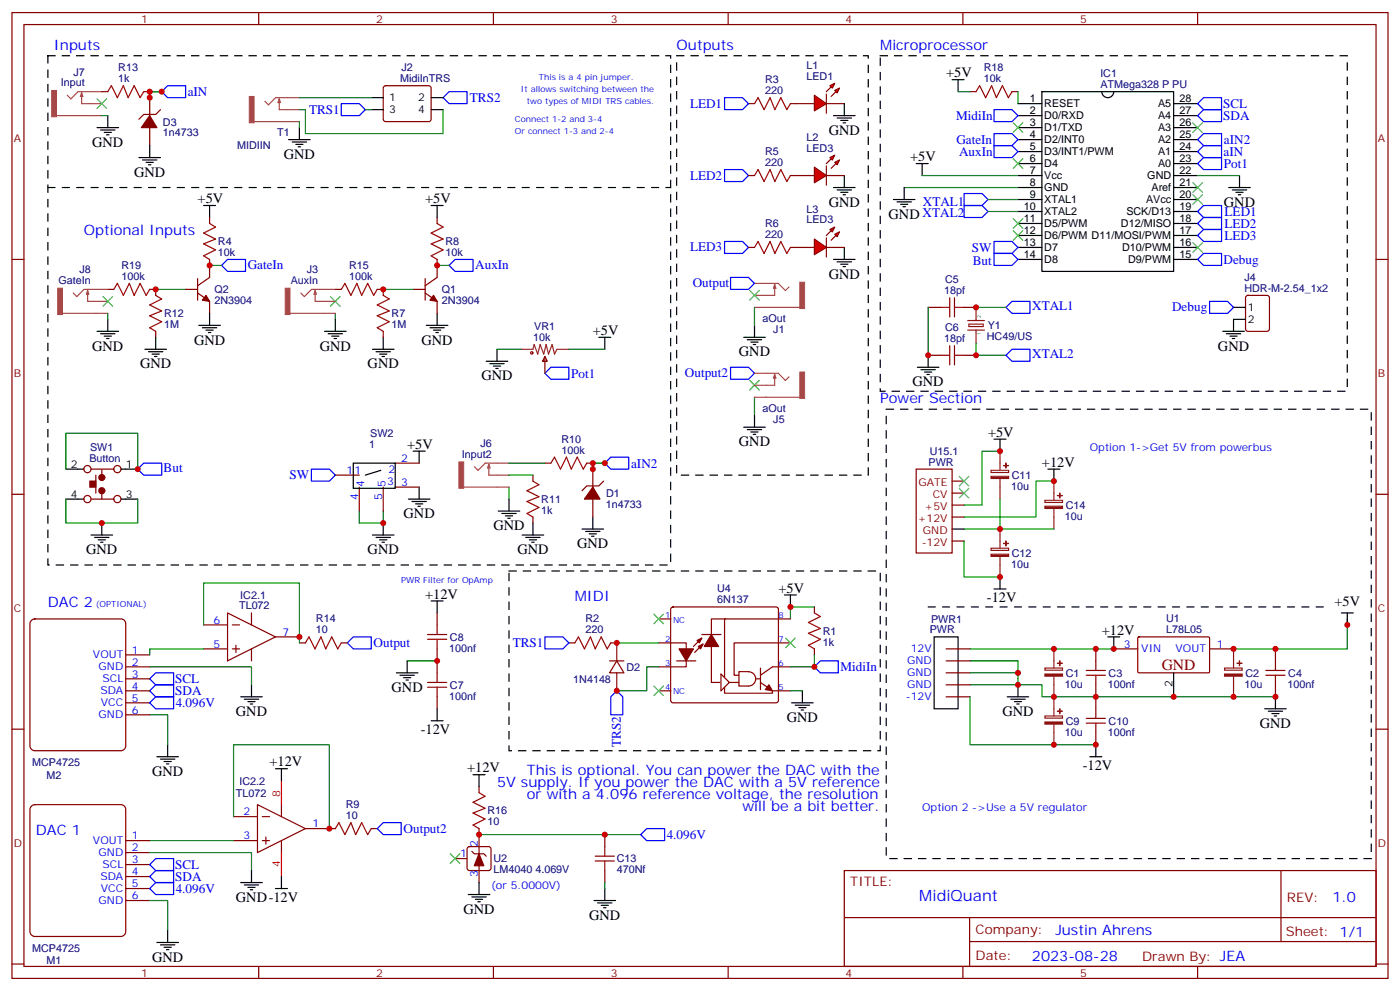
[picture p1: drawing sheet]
<svg xmlns="http://www.w3.org/2000/svg" width="412mm" height="292mm" viewBox="0 0 412 292" stroke-linecap="round" stroke-linejoin="round" font-family="sans-serif">
<g fill="none" stroke="#870000" stroke-width=".35">
<path d="M3.5 3.7h405.4v284.3h-405.4zM7.1 7.2h398.2v277.3h-398.2zM76.2 3.7v3.5M145.3 3.7v3.5M214.5 3.7v3.5M283.6 3.7v3.5M352.8 3.7v3.5M30 27h1.7M42.3 27h1.8M44.1 28.8v5.2M44.1 37.6v5.3M47.3 32.3l-1.4 1.4h-3.6l-1.4 1.4"/>
<path d="M285.8 27h1.7M298.1 27h1.8M3.5 76.4h3.6M61.7 78.1v3.6l-3.5 2.4M405.3 76.4h3.6M31.7 85.2h1.8M44.1 85.2h1.8M54.7 85.2h3.5M58.2 86.3l3.5 2.4v3.6M58.2 82v6.4M273.4 90.5h3.5M284 90.5h3.5"/>
<path d="M273.4 104.6h3.5M284 104.6h3.5M3.5 145.5h3.6M405.3 145.5h3.6M278.7 191h7.1M278.7 194.6h7.1M278.7 198.1h7.1M322.8 191v3.6M328.1 191h7M335.2 187.7l.3-.2h20.6l.2 .4-.1 10-.2 .2-20.7-.1-.2-.3zM356.3 191h7.1M375.7 191v3.6"/>
<path d="M3.5 214.7h3.6M278.7 201.6h7.1M278.7 205.1h7.1M322.8 201.6v3.5M375.7 201.6v3.5M405.3 214.7h3.6M248.7 256.3h156.6v28.2h-156.6zM377.3 256.3v20.9M248.7 270.1h156.5M285.6 277.2h119.6M285.6 270.1v14.2M3.5 283.8h3.6"/>
<path d="M76.2 284.5v3.5M145.3 284.5v3.5M214.5 284.5v3.5M283.6 284.5v3.5M352.8 284.5v3.5M405.3 283.8h3.6"/>
</g>
<g fill="none" stroke="#008700" stroke-width=".35">
<path d="M30 34h1.7M44.1 27v1.8v-1.8h3.5M266.3 55.2h33.6M271.6 51.7h28.3M291 58.7h8.9M352.8 51.7h12.3M291 62.3h8.9M31.7 92.3v1.7M45.9 85.2h8.8M273.4 90.5v14.1M287.5 90.5h8.8M287.5 101.1v3.5h8.8"/>
<path d="M44.1 196.3h30v5.3M285.8 194.6h14.1v7h-14.1M285.8 191h42.3M285.8 198.1h14.1M396.9 182.2v8.8h-33.5M44.1 210.4h5.3v8.9M299.9 201.6h7v3.5h68.8"/>
</g>
<g fill="none" stroke="#a10000" stroke-width=".35">
<path d="M31.7 27l1.1-1.8 1.8 3.6 1.7-3.6 1.4 3.6 1.8-3.6 1.8 3.6 1-1.8M287.5 27l1.1-1.8 1.7 3.6 1.8-3.6 1.4 3.6 1.8-3.6 1.7 3.6 1.1-1.8M33.5 85.2l1.1-1.8 1.7 3.6 1.8-3.6 1.4 3.6 1.8-3.6 1.7 3.6 1.1-1.8M276.9 90.5h2.9M279.8 87.7v5.6M281.2 90.5h2.8M281.2 87.7v5.6M276.9 104.6h2.9M279.8 101.8v5.6M281.2 101.8v5.6M281.2 104.6h2.8M320 198.8h5.6"/>
<path d="M320 197.4h5.6M322.8 194.6v2.8M322.8 198.8v2.8M372.9 198.8h5.6M372.9 197.4h5.6M375.7 194.6v2.8M375.7 198.8v2.8"/>
</g>
<path d="M14.1 16.4h183.5v149.9h-183.5zM199.3 16.4h56.5v123.5h-56.5zM259.3 16.4h137.6v98.8h-137.6zM261.1 120.5h142.8v132.3h-142.8z" fill="none" stroke="#000" stroke-width=".35" stroke-dasharray="2.1 2.1"/>
<path d="M16.6 34h13.4M24 27.3v3.2h6M24 27.3l.4 1.1h-.7zM30 27h-7l-2.1 2.1-1.1-1.1M18.4 92.3h13.3M25.8 85.5v3.2h5.9M25.8 85.5l.4 1.1h-.7zM31.7 85.2h-6.9l-2.2 2.1-1-1M222.2 83.4h7l2.2 2.1 1-1M222.2 90.5h13.4M228.2 83.8v3.2h-6M228.2 83.8l.3 1h-.7z" fill="none" stroke="#a64a4a" stroke-width=".35"/>
<g fill="#a64a4a" stroke="#a64a4a" stroke-width=".29">
<path d="M15.2 26.6h1.4v7.8h-1.4z"/>
<path d="M17 84.8h1.4v7.8h-1.4z"/>
<path d="M235.6 83.1h1.4v7.7h-1.4z"/>
</g>
<path d="M28.6 29.1l2.8 2.8M31.4 29.1l-2.8 2.8M351.4 53.8l2.8 2.8M351.4 57.3l2.8 2.8M354.2 53.8l-2.8 2.8M354.2 57.3l-2.8 2.8M30.3 87.3l2.9 2.8M33.2 87.3l-2.9 2.8M220.8 85.5l2.9 2.9M223.7 85.5l-2.9 2.9" fill="none" stroke="#3c3" stroke-width=".35"/>
<g fill="none" stroke="#000" stroke-width=".35">
<path d="M28.6 37.6h6.3M29.6 38.3h4.3M30.7 39h2.1M31.4 39.7h.7M31.7 34v3.6M280.5 23.5h3.5M282.2 23.5v3.5M299.9 37.6h7M299.9 30.5h7M299.9 34h7M306.9 27h38.8v52.9h-38.8zM324.6 27a1.76 1.76 0 0 0 1.7 1.8 1.76 1.76 0 0 0 1.8-1.8"/>
<path d="M345.7 37.6h7.1M345.7 30.5h7.1M345.7 34h7.1M40.9 46.4h6.4M42 47.1h4.2M43 47.8h2.2M43.7 48.5h.7M44.1 42.9v3.5M263.2 58.7h6.3M264.2 59.4h4.3M266.3 55.2v3.5M269.9 48.2h3.5"/>
<path d="M271.6 48.2v3.5M299.9 41.1h7M299.9 44.6h7M299.9 48.2h7M299.9 51.7h7M299.9 55.2h7M299.9 58.7h7M345.7 41.1h7.1M345.7 44.6h7.1M345.7 48.2h7.1M345.7 51.7h7.1M345.7 55.2h7.1"/>
<path d="M345.7 58.7h7.1M361.9 55.2h6.4M363 55.9h4.2M364.1 56.6h2.1M364.8 57.3h.7M365.1 51.7v3.5M60 60.5h3.5M61.7 60.5v3.5M265.3 60.1h2.1M266 60.9h.7M299.9 62.3h7M299.9 65.8h7"/>
<path d="M299.9 69.3h7M299.9 72.8h7M299.9 76.4h7M345.7 62.3h7.1M345.7 65.8h7.1M345.7 69.3h7.1M345.7 72.8h7.1M345.7 76.4h7.1M28.6 97.5h6.3M29.6 98.2h4.3M30.7 99h2.1M31.4 99.7h.7"/>
<path d="M31.7 94v3.5M270.2 108.1h6.4M271.3 108.8h4.2M272.3 109.5h2.2M273 110.2h.8M273.4 104.6v3.5M275.2 187.5h7v21.2h-7zM326.3 187.5h3.5M328.1 187.5v3.5M345.7 198.1v7M395.1 180.4h3.5M396.9 180.4v3.6"/>
<path d="M49.4 219.3v3.5M70.9 205.1h6.4M72 205.8h4.2M73 206.6h2.1M73.7 207.3h.7M74.1 201.6v3.5M296.7 205.1h6.3M297.7 205.8h4.3M298.8 206.6h2.1M299.5 207.3h.7M299.9 201.6v3.5M372.5 208.7h6.4"/>
<path d="M373.6 209.4h4.2M374.6 210.1h2.2M375.4 210.8h.7M375.7 205.1v3.6M46.2 222.8h6.4M47.3 223.5h4.2M48.3 224.2h2.1M49 224.9h.7"/>
</g>
<path d="M285 94.4h5M285 97.2h5M285.4 95.4h4.2v.7h-4.2zM287.5 90.5v3.9M287.5 97.2v3.9M307.8 196.7h5.2v.6h-5.2zM310.4 191v5.7M310.4 199.1v6M360.7 196.7h5.2v.6h-5.2zM363.4 191v5.7M363.4 199.1v6" fill="none" stroke="#8c2424" stroke-width=".35"/>
<path d="M49.4 25.2h5.3v3.6h-5.3l-1.8-1.8zM284 57h5.3l1.7 1.7-1.7 1.8h-5.3zM284 60.5h5.3l1.7 1.8-1.7 1.7h-5.3zM296.3 90.5l1.8-1.8h5.3v3.6h-5.3zM296.3 104.6l1.8-1.8h5.3v3.6h-5.3zM44.1 199.8l1.8-1.7h5.3v3.5h-5.3zM102.3 189.3l1.8-1.8h5.3v3.5h-5.3zM44.1 203.4l1.8-1.8h5.3v3.5h-5.3z" fill="none" stroke="#00f" stroke-width=".35"/>
<g fill="#870000" stroke="#870000" stroke-width=".35">
<path d="M44.1 34l2.1 3.6h-4.6z"/>
<path d="M60.7 87l1 1.7-2.1-.3z"/>
</g>
<g fill="#8c2424" stroke="#8c2424" stroke-width=".35">
<path d="M307.8 198.4h5.2v.7h-5.2z"/>
<path d="M311.5 195.3h1.4z"/>
<path d="M312.2 194.6v1.4z"/>
<path d="M360.7 198.4h5.2v.7h-5.2z"/>
<path d="M364.4 195.3h1.4z"/>
<path d="M365.1 194.6v1.4z"/>
</g>
<path d="M9.1 182.8l1.1-.6h25.4a1.41 1.41 0 0 1 1.4 1.4v36a1.51 1.51 0 0 1-1.4 1.4h-25.4a1.51 1.51 0 0 1-1.4-1.4v-36z" fill="#fff" stroke="#800000" stroke-width=".35"/>
<g fill="none" stroke="#870000" stroke-width=".35">
<path d="M113.1 25.4l.5-.2h12.7l.5 .2 .2 .5-.1 9.5-.6 .4-13-.1-.4-.6v-9.2zM197.8 178.9l.5-.2h30.3l.5 .2 .2 .5v26.8l-.2 .5-.5 .2h-30.3l-.5-.2-.2-.5v-26.8zM239.9 178.7v1.7M37 192.8h7.1M37 196.3h7.1M37 199.8h7.1M60 184h7M60 191h7M67 180.4l14.1 7.1-14.1 7.1zM68.4 184h2.2M68.4 191h2.2M69.5 190v2.1"/>
<path d="M74.1 180.4v3.6M74.1 191v3.6M81.1 187.5h7.1M88.2 189.3h1.8M100.5 189.3h1.8M167.6 189.3h1.7M179.6 194.6h4.2M179.9 189.3h1.8v5.3M181.7 194.6l2.1 3.5h-4.2zM181.7 198.1v5.3M194 189.3h8.1v7h-8.1M194 182.2h3.6"/>
<path d="M199.3 194.6h5.7M206.7 187.9l-2.4 2.4M206.7 186.8h5.7M207.1 189.6l-2.5 2.5M212.4 198.4l2.4 2.5-2.4 2.5zM213.8 182.2h-4.3v18.7h2.5M222.6 199.8h1.4M224 196.7v6.3M232.8 189.3h-16.5v9.5h1.4M232.8 182.2h-19.4v17.3M232.8 196.3h-5.3l-3.5 2.5M239.9 191v1.8"/>
<path d="M37 203.4h7.1M37 206.9h7.1M37 210.4h7.1M194 203.4h3.6M213.4 202.3v1.8h14.1v-.7M214.8 200.9h2.9M220.5 202h-2.8v-4.3h2.8a2.12 2.12 0 0 1 2.1 2.1 2.12 2.12 0 0 1-2.1 2.2M224 200.9l3.5 2.5M227.5 203.4h5.3M75.8 236.9l14.2 7-14.2 7.1zM82.9 236.9v3.5M68.8 240.4h7"/>
<path d="M68.8 247.5h7M77.3 240.4h2.1M77.3 247.5h2.1M78.3 246.4v2.1M82.9 247.5v3.5M90 243.9h7"/>
</g>
<path d="M90 189.3l1-1.8 1.8 3.5 1.7-3.5 1.5 3.5 1.7-3.5 1.8 3.5 1-1.7M169.3 189.3l1.1-1.8 1.8 3.5 1.7-3.5 1.4 3.5 1.8-3.5 1.8 3.5 1-1.7M239.9 180.4l1.8 1.1-3.6 1.8 3.6 1.7-3.6 1.4 3.6 1.8-3.6 1.8 1.8 1" fill="none" stroke="#a10000" stroke-width=".35"/>
<path d="M82.9 229.8v7.1M82.9 251v7.1" fill="none" stroke="#f00" stroke-width=".35"/>
<g fill="none" stroke="#000" stroke-width=".35">
<path d="M88.2 37.6v3.5M109.4 28.8h3.5M109.4 32.3h3.5M127 28.8h3.5M127 32.3h3.5M85 41.1h6.4M86.1 41.8h4.2M87.1 42.5h2.2M87.8 43.2h.7M219.1 99.3h6.3M222.2 95.8v3.5M220.1 100h4.3"/>
<path d="M221.2 100.7h2.1M221.9 101.4h.7M231.1 175.2h3.5M232.8 175.2v3.5M233.2 206.9h6.3M234.2 207.6h4.3M235.3 208.3h2.1M236 209h.7M236.4 203.4v3.5M81.1 226.3h3.6M82.9 226.3v3.5M82.9 258.1v3.5"/>
<path d="M81.1 261.6h3.6"/>
</g>
<path d="M88.2 32.3h1.8v7h40.5v-7M88.2 35.8v1.8M88.2 28.8h21.2M107.6 32.3h1.8M222.2 90.5v5.3M239.9 178.7h-7.1v3.5M60 191h-15.9v1.8M60 184v-12.4h28.2v15.9M181.7 189.3h12.3M194 196.3h-3.5v7.1h-8.8M239.9 192.8v3.5h-7.1M232.8 203.4h3.6" fill="none" stroke="#008700" stroke-width=".35"/>
<path d="M100.5 30.5h5.3l1.8 1.8-1.8 1.7h-5.3zM130.5 28.8l1.8-1.8h5.3v3.5h-5.3zM292.8 32.3h5.3l1.8 1.7-1.8 1.8h-5.3zM352.8 34l1.7-1.7h5.3v3.5h-5.3zM354.5 28.8h5.3v3.5h-5.3l-1.7-1.8zM215.2 81.7h5.3l1.7 1.7-1.7 1.8h-5.3zM160.5 187.5h5.3l1.8 1.8-1.8 1.7h-5.3zM239.9 196.3l1.8-1.7h5.2v3.5h-5.2zM181.7 203.4l1.7 1.7v5.3h-3.5v-5.3z" fill="none" stroke="#00f" stroke-width=".35"/>
<g fill="#870000" stroke="#870000" stroke-width=".35">
<path d="M226.5 201.6l1 1.8-2.1-.4z"/>
<path d="M205.3 188.6l1.4-.7-.7 1.4z"/>
<path d="M205.7 190.3l1.4-.7-.7 1.4z"/>
<path d="M200 191h4.3l-2.2 3.6z"/>
<path d="M209.5 186.8l2.2 3.5h-4.3z"/>
</g>
<path d="M192.6 180.8l2.8 2.8M195.4 180.8l-2.8 2.8M231.4 187.9l2.8 2.8M234.2 187.9l-2.8 2.8M192.6 202l2.8 2.8M195.4 202l-2.8 2.8" fill="none" stroke="#3c3" stroke-width=".35"/>
<path d="M74.8 35.8h13.4M82.3 29.1v3.2h5.9M82.3 29.1l.3 1.1h-.7zM88.2 28.8h-7l-2.1 2.1-1.1-1.1" fill="none" stroke="#a64a4a" stroke-width=".35"/>
<path d="M73.4 28.4h1.4v7.8h-1.4z" fill="#a64a4a" stroke="#a64a4a" stroke-width=".29"/>
<g fill="#f00" stroke="#870000" stroke-width=".35">
<path d="M239.9 28l3.5 2.5-3.5 2.1z"/>
<path d="M243.4 27.7v5.6z"/>
</g>
<g fill="#870000" stroke="#870000" stroke-width=".35">
<path d="M243.4 27l1.4-1.4z"/>
<path d="M244.8 28.4l1.4-1.4z"/>
</g>
<g fill="#f00" stroke="#870000" stroke-width=".35">
<path d="M244.5 25.2l1.4-.7-.7 1.4z"/>
<path d="M245.9 26.6l1.4-.7-.7 1.4z"/>
</g>
<g fill="none" stroke="#870000" stroke-width=".35">
<path d="M220.5 30.5h1.7M232.8 30.5h7.1M243.4 30.5h5.3M220.5 51.7h1.7M232.8 51.7h1.8M61.7 64v1.8M61.7 76.4v1.7M269.9 138.1h10.6v24.7h-10.6zM280.5 159.3h3.5M280.5 152.2h3.5M280.5 148.7h3.5M280.5 145.2h3.5"/>
<path d="M280.5 141.6h3.5M322.8 205.1v3.6M322.8 215.7v3.6"/>
</g>
<g fill="none" stroke="#000" stroke-width=".35">
<path d="M245.5 34h6.4M246.6 34.7h4.2M247.6 35.5h2.2M248.4 36.2h.7M248.7 30.5v3.5M245.5 55.2h6.4M246.6 55.9h4.2M247.6 56.6h2.2M248.4 57.3h.7M248.7 51.7v3.5M58.6 95.8h6.3M59.6 96.5h4.3"/>
<path d="M60.7 97.2h2.1M61.4 97.9h.7M61.7 92.3v3.5M292.8 129.3h3.5M294.6 129.3v3.5M308.7 138.1h3.5M310.4 138.1v3.5M280.5 155.8h3.5M292.8 173.4h3.5M294.6 169.9v3.5M322.8 219.3v3.5M321 222.8h3.6"/>
</g>
<path d="M222.2 30.5l1.1-1.7 1.8 3.5 1.7-3.5 1.4 3.5 1.8-3.5 1.8 3.5 1-1.8M222.2 51.7l1.1-1.8 1.8 3.5 1.7-3.5 1.4 3.5 1.8-3.5 1.8 3.5 1-1.7M61.7 65.8l1.8 1.1-3.5 1.7 3.5 1.8-3.5 1.4 3.5 1.8-3.5 1.7 1.7 1.1M320 212.9h5.6M320 211.5h5.6M322.8 208.7v2.8M322.8 212.9v2.8" fill="none" stroke="#a10000" stroke-width=".35"/>
<path d="M213.4 28.8h5.3l1.8 1.7-1.8 1.8h-5.3zM292.8 39.3h5.3l1.8 1.8-1.8 1.8h-5.3zM213.4 49.9h5.3l1.8 1.8-1.8 1.7h-5.3zM65.3 78.1l1.7-1.7h5.3v3.5h-5.3zM352.8 65.8l1.7-1.8h5.3v3.6h-5.3zM354.5 60.5h5.3v3.5h-5.3l-1.7-1.7zM354.5 67.6h5.3v3.5h-5.3l-1.7-1.8z" fill="none" stroke="#00f" stroke-width=".35"/>
<path d="M291.9 138.5h5.2v.6h-5.2zM294.6 132.8v5.7M294.6 140.9v6M294.6 155.8v5.6M307.8 147.3h5.2v.6h-5.2zM310.4 141.6v5.7M310.4 149.8v6M291.9 161.4h5.2v.6h-5.2zM294.6 163.9v6M307.8 210.8h5.2v.6h-5.2zM310.4 205.1v5.7M310.4 213.3v6" fill="none" stroke="#8c2424" stroke-width=".35"/>
<g fill="#8c2424" stroke="#8c2424" stroke-width=".35">
<path d="M307.8 212.5h5.2v.7h-5.2z"/>
<path d="M311.5 209.4h1.4z"/>
<path d="M312.2 208.7v1.4z"/>
<path d="M291.9 163.2h5.2v.6h-5.2z"/>
<path d="M295.6 160h1.4z"/>
<path d="M296.3 159.3v1.4z"/>
<path d="M307.8 149h5.2v.7h-5.2z"/>
<path d="M311.5 145.9h1.4z"/>
<path d="M312.2 145.2v1.4z"/>
<path d="M291.9 140.2h5.2v.7h-5.2z"/>
<path d="M295.6 137.1h1.4z"/>
<path d="M296.3 136.3v1.5z"/>
</g>
<path d="M294.6 132.8h-5.3v15.9h-5.3M284 159.3v10.6h10.6M284 155.8h26.4M294.6 146.9v8.9M310.4 141.6h-5.2v10.6h-21.2M285.8 205.1v14.2h37" fill="none" stroke="#008700" stroke-width=".35"/>
<path d="M282.6 143.8l2.8 2.8M282.6 140.2l2.8 2.9M285.4 143.8l-2.8 2.8M285.4 140.2l-2.8 2.9" fill="none" stroke="#3c3" stroke-width=".35"/>
<path d="M14.1 55.2h183.5M149.9 168.1h109.4v52.9h-109.4z" fill="none" stroke="#000" stroke-width=".35" stroke-dasharray="2.1 2.1"/>
<g fill="#f00" stroke="#870000" stroke-width=".35">
<path d="M239.9 49.2l3.5 2.5-3.5 2.1z"/>
<path d="M243.4 48.9v5.6z"/>
</g>
<g fill="#870000" stroke="#870000" stroke-width=".35">
<path d="M243.4 48.2l1.4-1.5z"/>
<path d="M244.8 49.6l1.4-1.4z"/>
</g>
<g fill="#f00" stroke="#870000" stroke-width=".35">
<path d="M244.5 46.4l1.4-.7-.7 1.4z"/>
<path d="M245.9 47.8l1.4-.7-.7 1.4z"/>
</g>
<path d="M234.6 51.7h5.3M243.4 51.7h5.3M220.5 72.8h1.7M232.8 72.8h1.8" fill="none" stroke="#870000" stroke-width=".35"/>
<path d="M213.4 71.1h5.3l1.8 1.7-1.8 1.8h-5.3z" fill="none" stroke="#00f" stroke-width=".35"/>
<path d="M222.2 72.8l1.1-1.7 1.8 3.5 1.7-3.5 1.4 3.5 1.8-3.5 1.8 3.5 1-1.8" fill="none" stroke="#a10000" stroke-width=".35"/>
<path d="M245.5 76.4h6.4M246.6 77.1h4.2M247.6 77.8h2.2M248.4 78.5h.7M248.7 72.8v3.6" fill="none" stroke="#000" stroke-width=".35"/>
<g fill="#f00" stroke="#870000" stroke-width=".35">
<path d="M239.9 70.4l3.5 2.4-3.5 2.2z"/>
<path d="M243.4 70v5.7z"/>
</g>
<g fill="#870000" stroke="#870000" stroke-width=".35">
<path d="M243.4 69.3l1.4-1.4z"/>
<path d="M244.8 70.7l1.4-1.4z"/>
</g>
<g fill="#f00" stroke="#870000" stroke-width=".35">
<path d="M244.5 67.6l1.4-.7-.7 1.4z"/>
<path d="M245.9 69l1.4-.7-.7 1.4z"/>
</g>
<path d="M234.6 72.8h5.3M243.4 72.8h5.3M160.5 105l.7 1.4h-1.4zM160.5 105v4.9M97 243.9h1.8M109.4 243.9h1.7" fill="none" stroke="#870000" stroke-width=".35"/>
<path d="M292.8 42.9h5.3l1.8 1.7-1.8 1.8h-5.3zM354.5 42.9h5.3v3.5h-5.3l-1.7-1.8zM160.5 109.9l1.8-1.8h5.3v3.6h-5.3z" fill="none" stroke="#00f" stroke-width=".35"/>
<path d="M176.4 99.3h3.5M178.2 99.3v3.5M143.2 106.4h6.4M144.3 107.1h4.2M145.3 107.8h2.2M146 108.5h.8M146.4 102.8v3.6" fill="none" stroke="#000" stroke-width=".35"/>
<path d="M153.5 102.8h3.5l.3-1.4 1.1 2.8 .7-2.8 1.1 2.8 .7-2.8 .7 2.8 1-2.8 .7 2.8 .7-1.4h3.6" fill="none" stroke="#8c2424" stroke-width=".35"/>
<g fill="none" stroke="#a10000" stroke-width=".35">
<path d="M98.8 243.9l1-1.7 1.8 3.5 1.8-3.5 1.4 3.5 1.7-3.5 1.8 3.5 1.1-1.8"/>
<circle cx="156.6" cy="103.9" r=".35"/>
</g>
<path d="M146.4 102.8h7.1M167.6 102.8h10.6M44.1 247.5h24.7M68.8 240.4v-21.1h28.2v24.6" fill="none" stroke="#008700" stroke-width=".35"/>
<path d="M9.1 237.5l1.1-.6h25.4a1.41 1.41 0 0 1 1.4 1.4v36a1.51 1.51 0 0 1-1.4 1.4h-25.4a1.51 1.51 0 0 1-1.4-1.4v-36z" fill="#fff" stroke="#800000" stroke-width=".35"/>
<g fill="none" stroke="#870000" stroke-width=".35">
<path d="M128.8 64v1.8M128.8 76.4v5.3l-3.6 2.4M45.9 85.2v1.8M45.9 97.5v1.8M98.8 85.2h1.7M111.1 85.2h1.8v1.8M112.9 97.5v1.8M121.7 85.2h3.5M125.2 86.3l3.6 2.4v3.6M125.2 82v6.4M367.1 87.2l.5-.2h5.6l.7 .4v9.4l-.4 .7h-5.9l-.7-.4v-9.4zM26.8 138.1h6.7"/>
<path d="M28.2 139.9v5.3M30 138.3v1.8M98.8 139.9h7M116.4 136.3h7.1M157 139.9v1.7M160.5 136.3h1.8M172.9 136.3h1.7M174.6 138.1v5.3M26.8 146.9h6.7M30 145.2v1.7M105.8 143.4v7.1M112.9 143.4v7.1"/>
<path d="M116.4 143.4h7.1M157 152.2v1.8M174.6 146.9v5.3M177.8 141.6l-1.4 1.5h-3.5l-1.5 1.4M128.8 180.4v3.6M128.8 191v7.1M128.8 205.1v3.6M141.1 231.6v1.8M37 247.5h7.1M37 251h7.1M37 254.5h7.1M37 258.1h7.1"/>
<path d="M134.1 252.8h3.5M137.8 249.4l.5-.2h5.6l.5 .2 .2 .5v5.7l-.2 .5-.5 .2h-5.6l-.5-.2-.2-.5v-5.7zM139 250.6l.7 .8h2.8l.7 .7M141.1 243.9v15.9M178.2 245.7v3.5M178.2 256.3v3.5M37 261.6h7.1M37 265.1h7.1"/>
<circle cx="25.8" cy="138.1" r="1.06"/>
<circle cx="34.6" cy="138.1" r="1.06"/>
<circle cx="25.8" cy="146.9" r="1.06"/>
<circle cx="34.6" cy="146.9" r="1.06"/>
</g>
<g fill="none" stroke="#00f" stroke-width=".35">
<path d="M352.8 48.2l1.7-1.8h5.3v3.5h-5.3zM352.8 41.1l1.7-1.8h5.3v3.6h-5.3zM132.3 78.1l1.8-1.7h5.2v3.5h-5.2zM292.8 74.6h5.3l1.8 1.8-1.8 1.7h-5.3zM292.8 71.1h5.3l1.8 1.7-1.8 1.8h-5.3zM354.5 74.6h5.3v3.5h-5.3l-1.7-1.7zM356.3 88.7h5.3l1.8 1.8-1.8 1.8h-5.3zM215.2 108.1h5.3l1.7 1.8-1.7 1.8h-5.3zM42.3 136.3h5.3v3.6h-5.3l-1.7-1.8zM91.7 138.1h5.3l1.8 1.8-1.8 1.7h-5.3zM178.2 136.3l1.7-1.7h5.3v3.5h-5.3zM44.1 206.9l1.8-1.8h5.3v3.6h-5.3z"/>
<path d="M44.1 254.5l1.8-1.7h5.3v3.5h-5.3zM44.1 258.1l1.8-1.8h5.3v3.5h-5.3zM111.1 243.9l1.8-1.7h5.3v3.5h-5.3zM188.7 245.7l1.8-1.8h5.3v3.6h-5.3zM44.1 261.6l1.8-1.8h5.3v3.5h-5.3z"/>
</g>
<g fill="none" stroke="#008700" stroke-width=".35">
<path d="M282.2 27h3.6M299.9 27v3.5M61.7 78.1h3.6M128.8 78.1h3.5M98.8 92.3v1.7M112.9 85.2h8.8M222.2 116.9v5.3M19.4 138.1v-10.6h21.2v10.6M149.9 136.3h10.6M149.9 139.9h7.1M174.6 136.3v1.8v-1.8h3.6M19.4 146.9v7.1h21.2v-7.1"/>
<path d="M105.8 150.5v3.5h7.1v-3.5M149.9 143.4v3.5M88.2 187.5v1.8M119.9 194.6h8.9M44.1 251h30v5.3M141.1 245.7h47.6M178.2 259.8v1.8M44.1 265.1h5.3v8.8"/>
</g>
<g fill="none" stroke="#000" stroke-width=".35">
<path d="M127 60.5h3.5M128.8 60.5v3.5M45.9 99.3v3.5M95.6 97.5h6.4M96.7 98.2h4.2M97.7 99h2.1M98.4 99.7h.7M98.8 94v3.5M112.9 99.3v3.5M125.6 95.8h6.3M126.6 96.5h4.3M127.7 97.2h2.1"/>
<path d="M128.4 97.9h.7M128.8 92.3v3.5M360.2 97.5h6.3M361.2 98.2h4.3M362.3 99h2.1M363 99.7h.7M363.4 90.5h3.5M366.9 94h-3.5v3.5M42.7 102.8h6.3M43.7 103.5h4.3M44.8 104.2h2.1M45.5 105h.7"/>
<path d="M109.7 102.8h6.4M110.8 103.5h4.2M111.8 104.2h2.1M112.5 105h.7M19.4 138.1h4.9M35.6 138.1h5M104.1 136.3h12.3v7.5h-12.3zM112.2 138.5l-4.6 1.4M121.7 132.8h3.5M123.5 132.8v3.5M219.1 125.8h6.3M220.1 126.5h4.3"/>
<path d="M221.2 127.2h2.1M221.9 127.9h.7M222.2 122.2v3.6M19.4 146.9h4.9M26.8 157.5h6.4M27.9 158.2h4.2M28.9 158.9h2.1M29.6 159.6h.7M30 154v3.5M35.6 146.9h5M109.7 157.5h6.4M110.8 158.2h4.2"/>
<path d="M111.8 158.9h2.1M112.5 159.6h.7M112.9 154v3.5M120.3 146.9h6.3M121.4 147.6h4.2M122.4 148.3h2.1M123.1 149h.7M123.5 143.4v3.5M146.8 150.5h6.3M147.8 151.2h4.2M148.9 151.9h2.1M149.6 152.6h.7"/>
<path d="M149.9 146.9v3.6M153.8 157.5h6.4M154.9 158.2h4.2M155.9 158.9h2.1M156.6 159.6h.7M157 154v3.5M171.4 155.8h6.4M172.5 156.5h4.2M173.6 157.2h2.1M174.3 157.9h.7M174.6 152.2v3.6M127 176.9h3.5"/>
<path d="M128.8 176.9v3.5M116.8 198.1h6.3M117.8 198.8h4.3M118.9 199.5h2.1M119.9 194.6v3.5M119.6 200.2h.7M127 212.2h3.5M128.8 208.7v3.5M139.3 228.1h3.6M141.1 228.1v3.5M70.9 259.8h6.4M74.1 256.3v3.5"/>
<path d="M141.1 259.8v3.5M46.2 277.5h6.4M47.3 278.2h4.2M48.3 278.9h2.1M49 279.6h.7M49.4 273.9v3.6M72 260.5h4.2M73 261.2h2.1M73.7 261.9h.7M137.9 263.3h6.4M139 264.1h4.2M140.1 264.8h2.1"/>
<path d="M140.8 265.5h.7M175 265.1h6.3M176 265.8h4.3M177.1 266.5h2.1M177.8 267.2h.7M178.2 261.6v3.5"/>
</g>
<g fill="#870000" stroke="#870000" stroke-width=".35">
<path d="M26.5 141.6h1.7v1.8h-1.7z"/>
<path d="M174.6 143.4l2.1 3.5h-4.5z"/>
<path d="M127.7 87l1.1 1.7-2.2-.3z"/>
<path d="M141.1 251.4l1.4 3.5h-2.8z"/>
<circle cx="30" cy="144.5" r=".88"/>
<circle cx="30" cy="140.6" r=".88"/>
</g>
<g fill="none" stroke="#3c3" stroke-width=".35">
<path d="M298.4 36.2l2.9 2.8M301.3 36.2l-2.9 2.8M351.4 36.2l2.8 2.8M354.2 36.2l-2.8 2.8M298.4 46.7l2.9 2.9M301.3 46.7l-2.9 2.9M298.4 67.9l2.9 2.8M298.4 64.4l2.9 2.8M301.3 67.9l-2.9 2.8M301.3 64.4l-2.9 2.8M351.4 71.4l2.8 2.9M354.2 71.4l-2.8 2.9"/>
<path d="M97.4 87.3l2.8 2.8M100.2 87.3l-2.8 2.8M220.8 112l2.9 2.8M223.7 112l-2.9 2.8M132.6 251.4l2.9 2.8M135.5 251.4l-2.9 2.8"/>
</g>
<path d="M85.4 92.3h13.4M92.8 85.5v3.2h6M92.8 85.5l.4 1.1h-.7zM98.8 85.2h-7l-2.1 2.1-1.1-1M222.2 109.9h7l2.2 2.1 1-1.1M222.2 116.9h13.4M228.2 110.2v3.2h-6M228.2 110.2l.3 1.1h-.7zM144 136.7v3.2h5.9M144 136.7l.3 1.1h-.7zM149.9 136.3h-7l-2.1 2.2-1-1.1M136.6 143.4h13.3" fill="none" stroke="#a64a4a" stroke-width=".35"/>
<g fill="#a64a4a" stroke="#a64a4a" stroke-width=".29">
<path d="M235.6 109.5h1.4v7.8h-1.4z"/>
<path d="M135.2 136h1.4v7.8h-1.4z"/>
<path d="M84 84.8h1.4v7.8h-1.4z"/>
</g>
<g fill="none" stroke="#a10000" stroke-width=".35">
<path d="M128.8 65.8l1.7 1.1-3.5 1.7 3.5 1.8-3.5 1.4 3.5 1.8-3.5 1.7 1.8 1.1M45.9 87l1.7 1-3.5 1.8 3.5 1.7-3.5 1.5 3.5 1.7-3.5 1.8 1.8 1M100.5 85.2l1.1-1.8 1.8 3.6 1.7-3.6 1.4 3.6 1.8-3.6 1.8 3.6 1-1.8M112.9 87l1.8 1-3.6 1.8 3.6 1.7-3.6 1.5 3.6 1.7-3.6 1.8 1.8 1M162.3 136.3l1-1.7 1.8 3.5 1.8-3.5 1.4 3.5 1.7-3.5 1.8 3.5 1.1-1.8M157 141.6l1.7 1.1-3.5 1.8 3.5 1.7-3.5 1.4 3.5 1.8-3.5 1.8 1.8 1M125.9 188.2h5.7M125.9 186.8h5.7M128.8 184v2.8M128.8 188.2v2.8M128.8 198.1v2.8M125.9 202.3h5.7"/>
<path d="M125.9 200.9h5.7M128.8 202.3v2.8M141.1 233.4l1.8 1-3.6 1.8 3.6 1.7-3.6 1.5 3.6 1.7-3.6 1.8 1.8 1M175.3 253.5h5.7M175.3 252.1h5.7M178.2 249.2v2.9M178.2 253.5v2.8"/>
</g>
<path d="M273.4 178.7h116.4" fill="none" stroke="#000" stroke-width=".35" stroke-dasharray="2.1 2.1"/>
<g fill="#c00">
<circle cx="273.4" cy="104.6" r=".88"/>
<circle cx="287.5" cy="90.5" r=".88"/>
<circle cx="287.5" cy="104.6" r=".88"/>
<circle cx="363.4" cy="191" r=".88"/>
<circle cx="299.9" cy="198.1" r=".88"/>
<circle cx="375.7" cy="205.1" r=".88"/>
<circle cx="299.9" cy="201.6" r=".88"/>
<circle cx="310.4" cy="191" r=".88"/>
<circle cx="328.1" cy="191" r=".88"/>
<circle cx="322.8" cy="191" r=".88"/>
<circle cx="310.4" cy="205.1" r=".88"/>
<circle cx="322.8" cy="205.1" r=".88"/>
<circle cx="375.7" cy="191" r=".88"/>
<circle cx="345.7" cy="205.1" r=".88"/>
<circle cx="363.4" cy="205.1" r=".88"/>
<circle cx="239.9" cy="196.3" r=".88"/>
<circle cx="232.8" cy="178.7" r=".88"/>
<circle cx="181.7" cy="189.3" r=".88"/>
<circle cx="181.7" cy="203.4" r=".88"/>
<circle cx="310.4" cy="219.3" r=".88"/>
<circle cx="322.8" cy="219.3" r=".88"/>
<circle cx="294.6" cy="155.8" r=".88"/>
<circle cx="310.4" cy="141.6" r=".88"/>
<circle cx="294.6" cy="169.9" r=".88"/>
<circle cx="294.6" cy="132.8" r=".88"/>
<circle cx="97" cy="243.9" r=".88"/>
<circle cx="40.6" cy="138.1" r=".88"/>
<circle cx="30" cy="154" r=".88"/>
<circle cx="112.9" cy="154" r=".88"/>
<circle cx="44.1" cy="27" r=".88"/>
<circle cx="44.1" cy="28.8" r=".88"/>
<circle cx="47.6" cy="27" r=".88"/>
<circle cx="178.2" cy="136.3" r=".88"/>
<circle cx="174.6" cy="138.1" r=".88"/>
<circle cx="174.6" cy="136.3" r=".88"/>
<circle cx="45.9" cy="85.2" r=".88"/>
<circle cx="112.9" cy="85.2" r=".88"/>
<circle cx="141.1" cy="245.7" r=".88"/>
<circle cx="88.2" cy="187.5" r=".88"/>
<circle cx="61.7" cy="78.1" r=".88"/>
<circle cx="128.8" cy="78.1" r=".88"/>
<circle cx="178.2" cy="245.7" r=".88"/>
<circle cx="396.9" cy="184" r=".88"/>
<circle cx="128.8" cy="194.6" r=".88"/>
</g>
<text font-size="4.6" fill="#800" x="342.2" y="197.4">GND</text>
<text font-size="4.6" fill="#00f" x="270.8" y="265.3">MidiQuant</text>
<g font-size="4.2" fill="#00f">
<text x="15.9" y="14.6">Inputs</text>
<text x="199.3" y="14.6">Outputs</text>
<text x="259.3" y="14.6">Microprocessor</text>
<text x="24.7" y="69.3">Optional Inputs</text>
<text x="259.3" y="118.7">Power Section</text>
<text x="14.1" y="178.7">DAC 2</text>
<text x="169.3" y="176.9">MIDI</text>
<text x="146.4" y="231.6">5V supply. If you power the DAC with a 5V reference</text>
<text x="155.2" y="228.1">This is optional. You can power the DAC with the</text>
<text x="155.2" y="235.1">or with a 4.096 reference voltage, the resolution</text>
<text x="218.7" y="238.7">will be a bit better.</text>
<text x="10.6" y="245.7">DAC 1</text>
<text x="392.5" y="265.6">1.0</text>
<text x="310.9" y="275.1">Justin Ahrens</text>
<text x="304" y="282.9">2023-08-28</text>
</g>
<g font-size="4.2">
<text x="278.7" y="22.8">+5V</text>
<text x="244.1" y="39.7">GND</text>
<text x="27.2" y="43.2">GND</text>
<text x="83.6" y="46.7">GND</text>
<text x="268.1" y="47.4">+5V</text>
<text x="39.5" y="52">GND</text>
<text x="58.2" y="59.8">+5V</text>
<text x="125.2" y="59.8">+5V</text>
<text x="244.1" y="60.9">GND</text>
<text x="261.8" y="64.4">GND XTAL2</text>
<text x="360.5" y="60.9">GND</text>
<text x="244.1" y="82">GND</text>
<text x="57.1" y="101.4">GND</text>
<text x="124.2" y="101.4">GND</text>
<text x="174.6" y="98.6">+5V</text>
<text x="27.2" y="103.2">GND</text>
<text x="94.2" y="103.2">GND</text>
<text x="217.7" y="105">GND</text>
<text x="358.8" y="103.2">GND</text>
<text x="41.3" y="108.5">GND</text>
<text x="108.3" y="108.5">GND</text>
<text x="141.8" y="112">GND</text>
<text x="268.8" y="113.8">GND</text>
<text x="217.7" y="131.4">GND</text>
<text x="291" y="128.6">+5V</text>
<text x="119.9" y="132.1">+5V</text>
<text x="306.9" y="137.4">+12V</text>
<text x="118.9" y="152.6">GND</text>
<text x="145.3" y="156.1">GND</text>
<text x="170" y="161.4">GND</text>
<text x="25.4" y="163.2">GND</text>
<text x="108.3" y="163.2">GND</text>
<text x="152.4" y="163.2">GND</text>
<text x="125.2" y="176.2">+12V</text>
<text x="229.3" y="174.4">+5V</text>
<text x="290.7" y="177.3">-12V</text>
<text x="393.1" y="178.3">+5V</text>
<text x="324.6" y="186.8">+12V</text>
<text x="115.4" y="203.7">GND</text>
<text x="69.5" y="210.8">GND</text>
<text x="231.8" y="212.5">GND</text>
<text x="295.3" y="210.8">GND</text>
<text x="371.1" y="214.3">GND</text>
<text x="124" y="216.2">-12V</text>
<text x="79.4" y="225.6">+12V</text>
<text x="137.6" y="227.4">+12V</text>
<text x="319" y="226.7">-12V</text>
<text x="44.8" y="228.4">GND</text>
<text x="69.5" y="265.5">GND-12V</text>
<text x="136.5" y="269">GND</text>
<text x="173.6" y="270.8">GND</text>
<text x="44.8" y="283.1">GND</text>
</g>
<g font-size="3.9" fill="#00f">
<text x="55.3" y="28.3">aIN</text>
<text x="91.1" y="33.5">TRS1</text>
<text x="138.4" y="30.1">TRS2</text>
<text x="203.3" y="31.8">LED1</text>
<text x="281.7" y="35.3">MidiIn</text>
<text x="360.3" y="31.9">SCL</text>
<text x="360.3" y="35.4">SDA</text>
<text x="281.7" y="42.5">GateIn</text>
<text x="282.5" y="45.8">AuxIn</text>
<text x="360.4" y="45.9">aIN</text>
<text x="360.5" y="42.4">aIN2</text>
<text x="203.3" y="52.8">LED2</text>
<text x="360.5" y="49.5">Pot1</text>
<text x="271.9" y="60.5">XTAL1</text>
<text x="360.7" y="63.5">LED1</text>
<text x="360.7" y="67.1">LED2</text>
<text x="360.7" y="70.6">LED3</text>
<text x="203.3" y="74">LED3</text>
<text x="286.3" y="74.1">SW</text>
<text x="360.4" y="77.7">Debug</text>
<text x="73" y="79.3">GateIn</text>
<text x="140" y="79.3">AuxIn</text>
<text x="286.6" y="78.1">But</text>
<text x="204.1" y="84.6">Output</text>
<text x="304.1" y="91.3">XTAL1</text>
<text x="345.3" y="91.7">Debug</text>
<text x="304.1" y="105.4">XTAL2</text>
<text x="168.3" y="111.2">Pot1</text>
<text x="201.8" y="111.1">Output2</text>
<text x="185.9" y="137.7">aIN2</text>
<text x="48.2" y="139">But</text>
<text x="85.2" y="141.1">SW</text>
<text x="110.1" y="190.6">Output</text>
<text x="151" y="190.5">TRS1</text>
<text x="247.6" y="197.7">MidiIn</text>
<text x="51.6" y="201.2">SCL</text>
<text x="51.6" y="204.7">SDA</text>
<text x="51.8" y="208.1">4.096V</text>
<text x="182.8" y="219.9" transform="rotate(-90 182.8 219.9)">TRS2</text>
<text x="118.9" y="245.3">Output2</text>
<text x="196.4" y="246.9">4.096V</text>
<text x="51.6" y="255.9">SCL</text>
<text x="51.6" y="259.4">SDA</text>
<text x="51.8" y="262.8">4.096V</text>
</g>
<g font-size="3.9" fill="#800">
<text x="250.5" y="260.9">TITLE:</text>
<text x="379.1" y="265.6">REV:</text>
<text x="287.4" y="275.1">Company:</text>
<text x="378.7" y="275.7">Sheet: 1/1</text>
<text x="287.4" y="282.8">Date:</text>
<text x="336.4" y="282.8">Drawn By: JEA</text>
</g>
<g font-size="3.2" fill="#800">
<text x="41.6" y="6.7">1</text>
<text x="110.8" y="6.7">2</text>
<text x="179.9" y="6.7">3</text>
<text x="249.1" y="6.7">4</text>
<text x="318.2" y="6.7">5</text>
<text x="4.1" y="41.8">A</text>
<text x="405.9" y="41.8">A</text>
<text x="4.1" y="110.9">B</text>
<text x="405.9" y="110.9">B</text>
<text x="270.6" y="143.1">GATE</text>
<text x="274.8" y="146.6">CV</text>
<text x="270.4" y="153.6">+12V</text>
<text x="272.4" y="150.1">+5V</text>
<text x="271.5" y="160.7">-12V</text>
<text x="271.9" y="157.2">GND</text>
<text x="4.1" y="180.1">C</text>
<text x="405.9" y="180.1">C</text>
<text x="4.1" y="249.2">D</text>
<text x="405.9" y="249.2">D</text>
<text x="41.6" y="287.5">1</text>
<text x="110.8" y="287.5">2</text>
<text x="179.9" y="287.5">3</text>
<text x="249.1" y="287.5">4</text>
<text x="318.2" y="287.5">5</text>
</g>
<g font-size="3.2" fill="#000080">
<text x="21.6" y="22.3">J7</text>
<text x="34.8" y="20.9">R13</text>
<text x="118.2" y="21">J2</text>
<text x="237.5" y="23.5">LED1</text>
<text x="237.5" y="20.3">L1</text>
<text x="289.8" y="21">R18</text>
<text x="324.1" y="22.7">IC1</text>
<text x="17.9" y="25.4">Input</text>
<text x="34.8" y="24.2">1k</text>
<text x="117.9" y="24.2">MidiInTRS</text>
<text x="225.4" y="27.7">220</text>
<text x="225.4" y="24.5">R3</text>
<text x="289.8" y="24.2">10k</text>
<text x="324.1" y="25.9">ATMega328 P PU</text>
<text x="48" y="40.1">1n4733</text>
<text x="48" y="37">D3</text>
<text x="81.7" y="40">T1</text>
<text x="237.5" y="41.4">L2</text>
<text x="69.8" y="44">MIDIIN</text>
<text x="225.4" y="45.7">R5</text>
<text x="237.5" y="44.6">LED3</text>
<text x="225.4" y="48.9">220</text>
<text x="237.5" y="65.8">LED3</text>
<text x="237.5" y="62.6">L3</text>
<text x="225.4" y="70">220</text>
<text x="225.4" y="66.9">R6</text>
<text x="64.2" y="75.4">10k</text>
<text x="64.2" y="72.2">R4</text>
<text x="131.2" y="75.4">10k</text>
<text x="131.2" y="72.2">R8</text>
<text x="17.2" y="83.6">GateIn</text>
<text x="23.4" y="80.5">J8</text>
<text x="35.8" y="82.4">100k</text>
<text x="35.8" y="79.3">R19</text>
<text x="85.6" y="83.6">AuxIn</text>
<text x="90.4" y="80.5">J3</text>
<text x="102.8" y="82.4">100k</text>
<text x="102.8" y="79.3">R15</text>
<text x="278.4" y="83.4">C5</text>
<text x="366.6" y="82.7">J4</text>
<text x="63.1" y="89.5">2N3904</text>
<text x="63.1" y="86.4">Q2</text>
<text x="130.2" y="89.5">2N3904</text>
<text x="130.2" y="86.4">Q1</text>
<text x="278.1" y="86.6">18pf</text>
<text x="366.6" y="85.9">HDR-M-2.54_1x2</text>
<text x="48.3" y="93.4">R12</text>
<text x="115.4" y="93.4">R7</text>
<text x="224.6" y="94.7">aOut</text>
<text x="48.3" y="96.6">1M</text>
<text x="115.4" y="96.6">1M</text>
<text x="157.1" y="100.4">10k</text>
<text x="157.4" y="97.1">VR1</text>
<text x="227.8" y="97.9">J1</text>
<text x="278.1" y="100.7">18pf</text>
<text x="278.4" y="97.5">C6</text>
<text x="290.7" y="100.1">HC49/US</text>
<text x="290.9" y="96.9">Y1</text>
<text x="224.6" y="121.2">aOut</text>
<text x="227.8" y="124.4">J5</text>
<text x="108.7" y="131.8">1</text>
<text x="109.1" y="128.6">SW2</text>
<text x="141.6" y="131.6">J6</text>
<text x="165.4" y="130.3">R10</text>
<text x="26.3" y="136">Button</text>
<text x="26.5" y="132.8">SW1</text>
<text x="136.1" y="134.8">Input2</text>
<text x="165.4" y="133.5">100k</text>
<text x="273.5" y="137.1">PWR</text>
<text x="273.9" y="133.9">U15.1</text>
<text x="298.1" y="141">C11</text>
<text x="159.5" y="148.1">R11</text>
<text x="178.5" y="149.5">1n4733</text>
<text x="178.5" y="146.3">D1</text>
<text x="297.8" y="144.2">10u</text>
<text x="313.9" y="149.8">C14</text>
<text x="159.5" y="151.3">1k</text>
<text x="313.7" y="153.1">10u</text>
<text x="297.8" y="167.2">10u</text>
<text x="298.1" y="163.9">C12</text>
<text x="70.4" y="179.4">TL072</text>
<text x="70.8" y="176.2">IC2.1</text>
<text x="211.2" y="177.6">6N137</text>
<text x="211.2" y="174.4">U4</text>
<text x="93.1" y="183.2">R14</text>
<text x="172.4" y="183.2">R2</text>
<text x="274.2" y="183.3">PWR1</text>
<text x="343.5" y="183.1">U1</text>
<text x="93.1" y="186.4">10</text>
<text x="132.3" y="191.9">100nf</text>
<text x="132.5" y="188.6">C8</text>
<text x="172.4" y="186.4">220</text>
<text x="242.4" y="190.1">1k</text>
<text x="242.4" y="186.9">R1</text>
<text x="273.9" y="186.4">PWR</text>
<text x="343.5" y="186.3">L78L05</text>
<text x="184.5" y="197.5">D2</text>
<text x="132.5" y="202.7">C7</text>
<text x="168.9" y="201">1N4148</text>
<text x="313.7" y="202.4">10u</text>
<text x="313.9" y="199.2">C1</text>
<text x="326.3" y="202.4">100nf</text>
<text x="326.6" y="199.2">C3</text>
<text x="366.6" y="202.4">10u</text>
<text x="366.9" y="199.2">C2</text>
<text x="379.2" y="202.4">100nf</text>
<text x="379.5" y="199.2">C4</text>
<text x="132.3" y="206">100nf</text>
<text x="313.9" y="213.3">C9</text>
<text x="326.6" y="213.3">C10</text>
<text x="313.7" y="216.6">10u</text>
<text x="326.3" y="216.6">100nf</text>
<text x="9.5" y="225.6">MCP4725</text>
<text x="13.7" y="229.2">M2</text>
<text x="70.5" y="231">IC2.2</text>
<text x="69.5" y="234.5">TL072</text>
<text x="101.9" y="237.9">R9</text>
<text x="143.6" y="239.7">R16</text>
<text x="101.9" y="241.1">10</text>
<text x="143.6" y="242.9">10</text>
<text x="145.3" y="257">LM4040 4.069V</text>
<text x="145.3" y="253.8">U2</text>
<text x="181.7" y="257.1">470Nf</text>
<text x="181.7" y="253.9">C13</text>
<text x="9.5" y="280.3">MCP4725</text>
<text x="13.7" y="283.9">M1</text>
</g>
<g font-size="3.2">
<text x="114.7" y="29.8">1</text>
<text x="123.2" y="29.8">2</text>
<text x="114.7" y="33.3">3</text>
<text x="123.2" y="33.3">4</text>
<text x="303.4" y="30.2">1</text>
<text x="303.4" y="33.7">2</text>
<text x="307.6" y="31.6">RESET</text>
<text x="307.6" y="35.1">D0/RXD</text>
<text x="341.1" y="35.1">A4</text>
<text x="341.1" y="31.6">A5</text>
<text x="347.5" y="33.7">27</text>
<text x="347.5" y="30.2">28</text>
<text x="303.4" y="37.2">3</text>
<text x="303.4" y="40.7">4</text>
<text x="307.6" y="38.6">D1/TXD</text>
<text x="341.1" y="38.6">A3</text>
<text x="347.5" y="40.7">25</text>
<text x="347.5" y="37.2">26</text>
<text x="303.4" y="44.3">5</text>
<text x="303.4" y="47.8">6</text>
<text x="307.6" y="42.2">D2/INT0</text>
<text x="307.6" y="45.7">D3/INT1/PWM</text>
<text x="341.1" y="45.7">A1</text>
<text x="341.1" y="42.2">A2</text>
<text x="347.5" y="47.8">23</text>
<text x="347.5" y="44.3">24</text>
<text x="303.4" y="51.3">7</text>
<text x="307.6" y="49.2">D4</text>
<text x="307.6" y="52.7">Vcc</text>
<text x="338" y="52.7">GND</text>
<text x="341.1" y="49.2">A0</text>
<text x="347.5" y="51.3">22</text>
<text x="303.4" y="54.9">8</text>
<text x="303.4" y="58.4">9</text>
<text x="307.6" y="56.3">GND</text>
<text x="307.6" y="59.8">XTAL1</text>
<text x="337.6" y="59.8">AVcc</text>
<text x="339.2" y="56.3">Aref</text>
<text x="347.5" y="58.4">20</text>
<text x="347.5" y="54.9">21</text>
<text x="301.6" y="61.9">10</text>
<text x="301.6" y="65.4">11</text>
<text x="307.6" y="63.3">XTAL2</text>
<text x="331.8" y="63.3">SCK/D13</text>
<text x="347.5" y="65.4">18</text>
<text x="347.5" y="61.9">19</text>
<text x="301.6" y="69">12</text>
<text x="307.6" y="66.9">D5/PWM</text>
<text x="307.6" y="70.4">D6/PWM D11/MOSI/PWM</text>
<text x="330.2" y="66.9">D12/MISO</text>
<text x="347.5" y="69">17</text>
<text x="301.6" y="72.5">13</text>
<text x="301.6" y="76">14</text>
<text x="307.6" y="73.9">D7</text>
<text x="307.6" y="77.4">D8</text>
<text x="330.6" y="73.9">D10/PWM</text>
<text x="332.3" y="77.4">D9/PWM</text>
<text x="347.5" y="76">15</text>
<text x="347.5" y="72.5">16</text>
<text x="367.6" y="91.5">1</text>
<text x="367.6" y="95.1">2</text>
<text x="20.9" y="137.8">2</text>
<text x="37" y="137.8">1</text>
<text x="20.9" y="146.6">4</text>
<text x="37" y="146.6">3</text>
<text x="345.4" y="202.2" transform="rotate(-90 345.4 202.2)">2</text>
</g>
<g font-size="3.2" fill="#00f">
<text x="118.2" y="136">2</text>
<text x="321" y="132.8">Option 1-&gt;Get 5V from powerbus</text>
<text x="102.1" y="139.5">1</text>
<text x="104.4" y="139.5">1</text>
<text x="107.2" y="143.4" transform="rotate(-90 107.2 143.4)">4</text>
<text x="113.6" y="143.4" transform="rotate(-90 113.6 143.4)">5</text>
<text x="114" y="142.7">3</text>
<text x="114.4" y="139.2">2</text>
<text x="118.2" y="143.1">3</text>
<text x="105.5" y="147.2" transform="rotate(-90 105.5 147.2)">4</text>
<text x="112.5" y="147.2" transform="rotate(-90 112.5 147.2)">5</text>
<text x="62.9" y="183.6">6</text>
<text x="62.9" y="190.7">5</text>
<text x="83.3" y="187.1">7</text>
<text x="331" y="190.7">3</text>
<text x="358.4" y="190.7">1</text>
<text x="27.4" y="193.9">VOUT</text>
<text x="29.1" y="197.4">GND</text>
<text x="38.8" y="192.4">1</text>
<text x="38.8" y="196">2</text>
<text x="267.2" y="195.6">GND</text>
<text x="268.3" y="192.1">12V</text>
<text x="336.2" y="192.1">VIN</text>
<text x="346.3" y="192.1">VOUT</text>
<text x="30.2" y="200.9">SCL</text>
<text x="38.8" y="199.5">3</text>
<text x="38.8" y="203">4</text>
<text x="267.2" y="199.1">GND</text>
<text x="267.2" y="202.7">GND</text>
<text x="29.6" y="204.4">SDA</text>
<text x="29.7" y="208">VCC</text>
<text x="38.8" y="206.6">5</text>
<text x="266.8" y="206.2">-12V</text>
<text x="29.1" y="211.5">GND</text>
<text x="38.8" y="210.1">6</text>
<text x="271.6" y="238.7">Option 2 -&gt;Use a 5V regulator</text>
<text x="71.7" y="240.1">2</text>
<text x="92.1" y="243.6">1</text>
<text x="27.4" y="248.5">VOUT</text>
<text x="38.8" y="247.1">1</text>
<text x="38.8" y="250.6">2</text>
<text x="71.7" y="247.1">3</text>
<text x="140.8" y="249.2" transform="rotate(-90 140.8 249.2)">2</text>
<text x="29.1" y="252.1">GND</text>
<text x="30.2" y="255.6">SCL</text>
<text x="38.8" y="254.2">3</text>
<text x="38.8" y="257.7">4</text>
<text x="135.6" y="252.4">1</text>
<text x="29.6" y="259.1">SDA</text>
<text x="29.7" y="262.6">VCC</text>
<text x="38.8" y="261.2">5</text>
<text x="140.8" y="258.3" transform="rotate(-90 140.8 258.3)">3</text>
<text x="144.6" y="261.6">(or 5.0000V)</text>
<text x="29.1" y="266.2">GND</text>
<text x="38.8" y="264.8">6</text>
</g>
<g font-size="3.2" fill="#f00">
<text x="82.5" y="234.8" transform="rotate(-90 82.5 234.8)">8</text>
<text x="82.5" y="255.1" transform="rotate(-90 82.5 255.1)">4</text>
</g>
<g font-size="2.5" fill="#00f">
<text x="158.7" y="23.5">This is a 4 pin jumper.</text>
<text x="153.5" y="27">It allows switching between the</text>
<text x="151.7" y="35.8">Connect 1-2 and 3-4</text>
<text x="155.2" y="30.5">two types of MIDI TRS cables.</text>
<text x="151.7" y="39.3">Or connect 1-3 and 2-4</text>
<text x="118.2" y="171.6">PWR Filter for OpAmp</text>
<text x="28.2" y="178.7">(OPTIONAL)</text>
<text x="196" y="181.9">1</text>
<text x="198.3" y="183.3">NC</text>
<text x="229.3" y="181.9">8</text>
<text x="196" y="188.9">2</text>
<text x="229.3" y="188.9">7</text>
<text x="196" y="196">3</text>
<text x="229.3" y="196">6</text>
<text x="196" y="203">4</text>
<text x="229.3" y="203">5</text>
<text x="198.3" y="204.4">NC</text>
</g>
<g font-size="1.4" fill="#238d23">
<text x="288.9" y="93.7" transform="rotate(-90 288.9 93.7)">2</text>
<text x="288.9" y="98.6" transform="rotate(-90 288.9 98.6)">1</text>
</g>
</svg>
